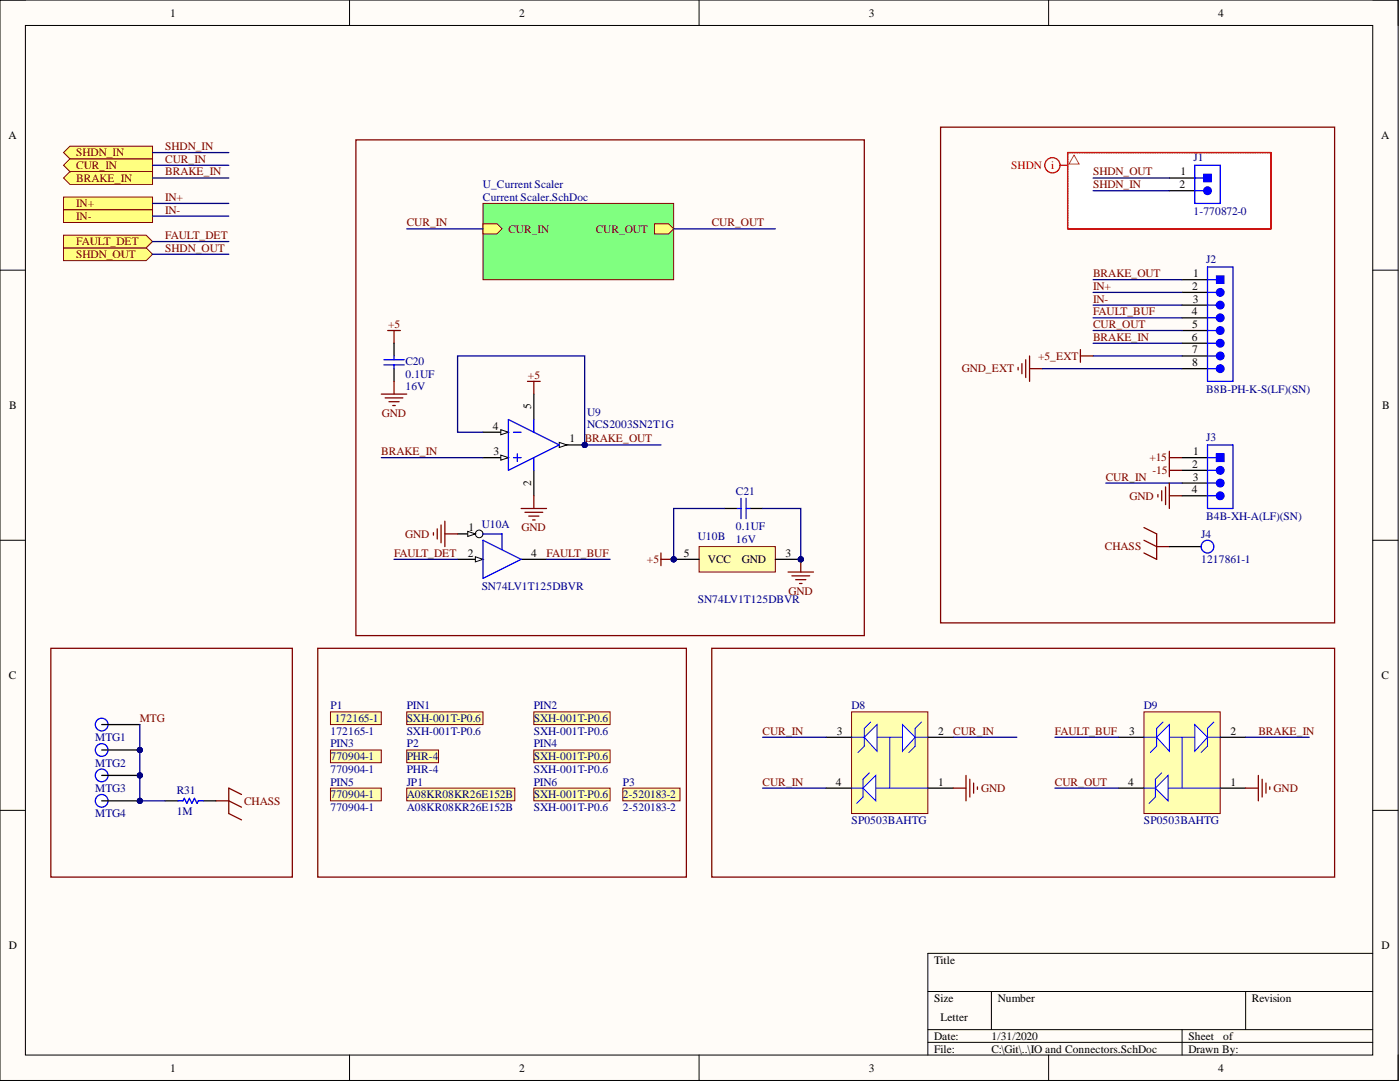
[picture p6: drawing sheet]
<svg xmlns="http://www.w3.org/2000/svg" width="279mm" height="216mm" viewBox="0 0 279 216" stroke-linecap="round" stroke-linejoin="round" font-family="sans-serif">
<path d="M0 0h279v215.6h-279z" fill-rule="evenodd" fill="#fffcf8"/>
<path d="M0 0h279v215.6h-279z" fill="none" stroke="#000" stroke-width=".2"/>
<path d="M5.1 5.1h268.9v205.4h-268.9z" fill-rule="evenodd" fill="#fffcf8"/>
<g fill="none" stroke="#000" stroke-width=".2">
<path d="M0 0h5.1M5.1 5.1h268.9v205.4h-268.9zM69.8 0v5.1M139.5 0v5.1M209.3 0v5.1M274 0h5v5.1M0 53.9h5.1M274 53.9h5M0 107.8h5.1M274 107.8h5M0 161.7h5.1M274 161.7h5"/>
<path d="M185.2 197.8h88.8M197.9 197.8v7.7M248.6 197.8v7.7M274 190.2h-88.8v20.3M69.8 210.5v5.1M139.5 210.5v5.1M185.2 205.5h88.8M185.2 208h88.8M209.3 210.5v5.1M235.9 205.5v5M279 210.5v5.1"/>
</g>
<path d="M213.1 30.4h40.6v15.3h-40.6z" fill-rule="evenodd" fill="#fff"/>
<path d="M215.6 69.8v2.5M215.6 71h2.6M233.4 90v5.1M233.4 91.3h2.5M233.4 93.9h2.5" fill="none" stroke="#800000" stroke-width=".25"/>
<path d="M233.4 38.1h5M233.4 35.5h5" fill="none" stroke="#000" stroke-width=".25"/>
<path d="M238.4 38.1h1.8" fill="none" stroke="#00f" stroke-width=".25"/>
<circle cx="241" cy="38.1" r=".76" fill="#00f"/>
<g fill="none" stroke="#00f" stroke-width=".25">
<path d="M238.4 35.5h1.8"/>
<circle cx="241" cy="38.1" r=".76"/>
</g>
<path d="M240.2 34.8h1.5v1.5h-1.5z" fill-rule="evenodd" fill="#00f"/>
<path d="M240.2 34.8h1.5v1.5h-1.5z" fill="none" stroke="#00f" stroke-width=".2"/>
<g fill="none" stroke="#00f" stroke-width=".25">
<path d="M238.4 33h5.1v7.6h-5.1z"/>
<circle cx="241" cy="109.1" r="1.27"/>
</g>
<path d="M228.3 105.3l2.5 1.2v5.1l-2.5-1.3M228.3 107.8l2.5 1.3h2.6" fill="none" stroke="#800000" stroke-width=".25"/>
<path d="M233.4 109.1h6.3" fill="none" stroke="#000" stroke-width=".25"/>
<g fill="none" stroke="#f00" stroke-width=".25">
<path d="M211.6 33h1.5"/>
<circle cx="210" cy="33" r="1.52"/>
</g>
<path d="M213 45.4l.1 .3zM213 45.1l.1 .2zM213 44.7l.1 .3zM213 44.4l.1 .2zM213 44.1l.1 .2zM213 43.7l.1 .3zM213 43.4l.1 .2zM213 43l.1 .3zM213 42.7l.1 .3zM213 42.4l.1 .2zM213 42l.1 .3zM213 41.7l.1 .2zM213 41.4l.1 .2zM213 41l.1 .3zM213 40.7l.1 .2zM213 40.3l.1 .3zM213 40l.1 .3zM213 39.7l.1 .2zM213 39.3l.1 .3zM213 39l.1 .2zM213 38.6l.1 .3zM213 38.3l.1 .3zM213 38l.1 .2zM213 37.6l.1 .3zM213 37.3l.1 .2zM213 37l.1 .2zM213 36.6l.1 .3zM213 36.3l.1 .2zM213 35.9l.1 .3zM213 35.6l.1 .3zM213 35.3l.1 .2zM213 34.9l.1 .3zM213 34.6l.1 .2zM213 34.3l.1 .2zM213 33.9l.1 .3zM213 33.6l.1 .2zM213 33.2l.1 .3zM213 32.9l.1 .3zM213 32.6l.1 .2zM213 32.2l.1 .3zM213 31.9l.1 .2zM213 31.5l.1 .3zM213 31.2l.1 .3zM213 30.9l.1 .2zM213 30.5l.1 .3zM213.1 30.4l.2 .1zM213.4 30.4l.3 .1zM213.8 30.4l.2 .1zM214.1 30.4l.2 .1zM214.4 30.4l.3 .1zM214.8 30.4l.2 .1zM215.1 30.4l.3 .1zM215.4 30.4l.3 .1zM215.8 30.4l.2 .1zM216.1 30.4l.3 .1zM216.5 30.4l.2 .1zM216.8 30.4l.3 .1zM217.1 30.4l.3 .1zM217.5 30.4l.2 .1zM217.8 30.4l.3 .1zM218.2 30.4l.2 .1zM218.5 30.4l.2 .1zM218.8 30.4l.3 .1zM219.2 30.4l.2 .1zM219.5 30.4l.3 .1zM219.8 30.4l.3 .1zM220.2 30.4l.2 .1zM220.5 30.4l.3 .1zM220.9 30.4l.2 .1zM221.2 30.4l.2 .1zM221.5 30.4l.3 .1zM221.9 30.4l.2 .1zM222.2 30.4l.3 .1zM222.5 30.4l.3 .1zM222.9 30.4l.2 .1zM223.2 30.4l.3 .1zM223.6 30.4l.2 .1zM223.9 30.4l.3 .1zM224.2 30.4l.3 .1zM224.6 30.4l.2 .1zM224.9 30.4l.3 .1zM225.3 30.4l.2 .1zM225.6 30.4l.2 .1zM225.9 30.4l.3 .1zM226.3 30.4l.2 .1zM226.6 30.4l.3 .1zM226.9 30.4l.3 .1zM227.3 30.4l.2 .1zM227.6 30.4l.3 .1zM228 30.4l.2 .1zM228.3 30.4l.3 .1zM228.6 30.4l.3 .1zM229 30.4l.2 .1zM229.3 30.4l.3 .1zM229.7 30.4l.2 .1zM230 30.4l.2 .1zM230.3 30.4l.3 .1zM230.7 30.4l.2 .1zM231 30.4l.3 .1zM231.3 30.4l.3 .1zM231.7 30.4l.2 .1zM232 30.4l.3 .1zM232.4 30.4l.2 .1zM232.7 30.4l.2 .1zM233 30.4l.3 .1zM233.4 30.4l.2 .1zM233.7 30.4l.3 .1zM234 30.4l.3 .1zM234.4 30.4l.2 .1zM234.7 30.4l.3 .1zM235.1 30.4l.2 .1zM235.4 30.4l.3 .1zM235.7 30.4l.3 .1zM236.1 30.4l.2 .1zM236.4 30.4l.3 .1zM236.8 30.4l.2 .1zM237.1 30.4l.2 .1zM237.4 30.4l.3 .1zM237.8 30.4l.2 .1zM238.1 30.4l.3 .1zM238.4 30.4l.3 .1zM238.8 30.4l.2 .1zM239.1 30.4l.3 .1zM239.5 30.4l.2 .1zM239.8 30.4l.3 .1zM240.1 30.4l.3 .1zM240.5 30.4l.2 .1zM240.8 30.4l.3 .1zM241.2 30.4l.2 .1zM241.5 30.4l.2 .1zM241.8 30.4l.3 .1zM242.2 30.4l.2 .1zM242.5 30.4l.3 .1zM242.8 30.4l.3 .1zM243.2 30.4l.2 .1zM243.5 30.4l.3 .1zM243.9 30.4l.2 .1zM244.2 30.4l.2 .1zM244.5 30.4l.3 .1zM244.9 30.4l.2 .1zM245.2 30.4l.3 .1zM245.5 30.4l.3 .1zM245.9 30.4l.2 .1zM246.2 30.4l.3 .1zM246.6 30.4l.2 .1zM246.9 30.4l.3 .1zM247.2 30.4l.3 .1zM247.6 30.4l.2 .1zM247.9 30.4l.3 .1zM248.3 30.4l.2 .1zM248.6 30.4l.2 .1zM248.9 30.4l.3 .1zM249.3 30.4l.2 .1zM249.6 30.4l.3 .1zM249.9 30.4l.3 .1zM250.3 30.4l.2 .1zM250.6 30.4l.3 .1zM251 30.4l.2 .1zM251.3 30.4l.3 .1zM251.6 30.4l.3 .1zM252 30.4l.2 .1zM252.3 30.4l.3 .1zM252.7 30.4l.2 .1zM253 30.4l.2 .1zM253.3 30.4l.3 .1zM253.6 30.4l.1 .3zM253.6 30.8l.1 .2zM253.6 31.1l.1 .3zM253.6 31.5l.1 .2zM253.6 31.8l.1 .3zM253.6 32.1l.1 .3zM253.6 32.5l.1 .2zM253.6 32.8l.1 .3zM253.6 33.2l.1 .2zM253.6 33.5l.1 .2zM253.6 33.8l.1 .3zM253.6 34.2l.1 .2zM253.6 34.5l.1 .3zM253.6 34.8l.1 .3zM253.6 35.2l.1 .2zM253.6 35.5l.1 .3zM253.6 35.9l.1 .2zM253.6 36.2l.1 .2zM253.6 36.5l.1 .3zM253.6 36.9l.1 .2zM253.6 37.2l.1 .3zM253.6 37.5l.1 .3zM253.6 37.9l.1 .2zM253.6 38.2l.1 .3zM253.6 38.6l.1 .2zM253.6 38.9l.1 .3zM253.6 39.2l.1 .3zM253.6 39.6l.1 .2zM253.6 39.9l.1 .3zM253.6 40.3l.1 .2zM253.6 40.6l.1 .2zM253.6 40.9l.1 .3zM253.6 41.3l.1 .2zM253.6 41.6l.1 .3zM253.6 41.9l.1 .3zM253.6 42.3l.1 .2zM253.6 42.6l.1 .3zM253.6 43l.1 .2zM253.6 43.3l.1 .3zM253.6 43.6l.1 .3zM253.6 44l.1 .2zM253.6 44.3l.1 .3zM253.6 44.6l.1 .3zM253.6 45l.1 .2zM253.6 45.3l.1 .3zM253.4 45.6l.3 .1zM253.1 45.6l.2 .1zM252.7 45.6l.3 .1zM252.4 45.6l.3 .1zM252.1 45.6l.2 .1zM251.7 45.6l.3 .1zM251.4 45.6l.2 .1zM251 45.6l.3 .1zM250.7 45.6l.3 .1zM250.4 45.6l.2 .1zM250 45.6l.3 .1zM249.7 45.6l.2 .1zM249.4 45.6l.2 .1zM249 45.6l.3 .1zM248.7 45.6l.2 .1zM248.3 45.6l.3 .1zM248 45.6l.3 .1zM247.7 45.6l.2 .1zM247.3 45.6l.3 .1zM247 45.6l.2 .1zM246.6 45.6l.3 .1zM246.3 45.6l.3 .1zM246 45.6l.2 .1zM245.6 45.6l.3 .1zM245.3 45.6l.2 .1zM245 45.6l.2 .1zM244.6 45.6l.3 .1zM244.3 45.6l.2 .1zM243.9 45.6l.3 .1zM243.6 45.6l.3 .1zM243.3 45.6l.2 .1zM242.9 45.6l.3 .1zM242.6 45.6l.2 .1zM242.3 45.6l.2 .1zM241.9 45.6l.3 .1zM241.6 45.6l.2 .1zM241.2 45.6l.3 .1zM240.9 45.6l.3 .1zM240.6 45.6l.2 .1zM240.2 45.6l.3 .1zM239.9 45.6l.2 .1zM239.5 45.6l.3 .1zM239.2 45.6l.3 .1zM238.9 45.6l.2 .1zM238.5 45.6l.3 .1zM238.2 45.6l.2 .1zM237.9 45.6l.2 .1zM237.5 45.6l.3 .1zM237.2 45.6l.2 .1zM236.8 45.6l.3 .1zM236.5 45.6l.3 .1zM236.2 45.6l.2 .1zM235.8 45.6l.3 .1zM235.5 45.6l.2 .1zM235.1 45.6l.3 .1zM234.8 45.6l.3 .1zM234.5 45.6l.2 .1zM234.1 45.6l.3 .1zM233.8 45.6l.2 .1zM233.5 45.6l.2 .1zM233.1 45.6l.3 .1zM232.8 45.6l.2 .1zM232.4 45.6l.3 .1zM232.1 45.6l.3 .1zM231.8 45.6l.2 .1zM231.4 45.6l.3 .1zM231.1 45.6l.2 .1zM230.8 45.6l.2 .1zM230.4 45.6l.3 .1zM230.1 45.6l.2 .1zM229.7 45.6l.3 .1zM229.4 45.6l.3 .1zM229.1 45.6l.2 .1zM228.7 45.6l.3 .1zM228.4 45.6l.2 .1zM228 45.6l.3 .1zM227.7 45.6l.3 .1zM227.4 45.6l.2 .1zM227 45.6l.3 .1zM226.7 45.6l.2 .1zM226.4 45.6l.2 .1zM226 45.6l.3 .1zM225.7 45.6l.2 .1zM225.3 45.6l.3 .1zM225 45.6l.3 .1zM224.7 45.6l.2 .1zM224.3 45.6l.3 .1zM224 45.6l.2 .1zM223.6 45.6l.3 .1zM223.3 45.6l.3 .1zM223 45.6l.2 .1zM222.6 45.6l.3 .1zM222.3 45.6l.2 .1zM222 45.6l.2 .1zM221.6 45.6l.3 .1zM221.3 45.6l.2 .1zM220.9 45.6l.3 .1zM220.6 45.6l.3 .1zM220.3 45.6l.2 .1zM219.9 45.6l.3 .1zM219.6 45.6l.2 .1zM219.3 45.6l.2 .1zM218.9 45.6l.3 .1zM218.6 45.6l.2 .1zM218.2 45.6l.3 .1zM217.9 45.6l.3 .1zM217.6 45.6l.2 .1zM217.2 45.6l.3 .1zM216.9 45.6l.2 .1zM216.5 45.6l.3 .1zM216.2 45.6l.3 .1zM215.9 45.6l.2 .1zM215.5 45.6l.3 .1zM215.2 45.6l.2 .1zM214.9 45.6l.2 .1zM214.5 45.6l.3 .1zM214.2 45.6l.2 .1zM213.8 45.6l.3 .1zM213.5 45.6l.3 .1zM213.2 45.6l.2 .1z" fill="#f00" stroke="#f00" stroke-width=".2"/>
<path d="M214.3 31l1.1 1.7h-2.1z" fill="none" stroke="#f33" stroke-width=".2"/>
<path d="M228.3 142h15.2v20.3h-15.2z" fill-rule="evenodd" fill="#ffffb0"/>
<path d="M228.3 142h15.2v20.3h-15.2z" fill="none" stroke="#800000" stroke-width=".2"/>
<path d="M223.2 157.3h5.1M223.2 147.1h5.1M243.5 157.3h5.1M243.5 147.1h5.1" fill="none" stroke="#000" stroke-width=".25"/>
<path d="M233.1 157.3h10.4M233.4 147.1h5M241 147.1h2.5" fill="none" stroke="#00f" stroke-width=".2"/>
<path d="M238.4 144.6l2.6 2.5-2.6 2.8z" fill="#fff"/>
<path d="M228.3 147.1h2.5M238.4 144.6l2.6 2.5-2.6 2.8zM242.3 144.1l-1.3 1.2v3.6l-1.3 1.3" fill="none" stroke="#00f" stroke-width=".2"/>
<path d="M230.8 147.1l2.6-2.5v5.3z" fill="#fff"/>
<path d="M228.3 157.3h2.3M230.8 147.1l2.6-2.5v5.3zM231.8 154.2l-1.2 1.3M232.1 144.1l-1.3 1.2v3.6l-1.2 1.3" fill="none" stroke="#00f" stroke-width=".2"/>
<path d="M230.6 157.3l2.5-2.6v5.1z" fill="#fff"/>
<path d="M230.6 157.3l2.5-2.6v5.1zM230.6 155.5v3.5l-1.3 1.3M235.9 147.1v10.2" fill="none" stroke="#00f" stroke-width=".2"/>
<path d="M248.6 157.3h2.5M251.1 154.7v5.1M251.9 155.5v3.5M252.7 156.2v2.1M253.4 157v.5" fill="none" stroke="#800000" stroke-width=".25"/>
<path d="M170 142h15.2v20.3h-15.2z" fill-rule="evenodd" fill="#ffffb0"/>
<path d="M170 142h15.2v20.3h-15.2z" fill="none" stroke="#800000" stroke-width=".2"/>
<path d="M164.9 157.3h5.1M164.9 147.1h5.1M185.2 157.3h5M185.2 147.1h5" fill="none" stroke="#000" stroke-width=".25"/>
<path d="M174.8 157.3h10.4M175 147.1h5.1M182.6 147.1h2.6" fill="none" stroke="#00f" stroke-width=".2"/>
<path d="M180.1 144.6l2.5 2.5-2.5 2.8z" fill="#fff"/>
<path d="M170 147.1h2.5M180.1 144.6l2.5 2.5-2.5 2.8zM183.9 144.1l-1.3 1.2v3.6l-1.2 1.3" fill="none" stroke="#00f" stroke-width=".2"/>
<path d="M172.5 147.1l2.5-2.5v5.3z" fill="#fff"/>
<path d="M170 157.3h2.2M172.5 147.1l2.5-2.5v5.3zM173.5 154.2l-1.3 1.3M173.8 144.1l-1.3 1.2v3.6l-1.3 1.3" fill="none" stroke="#00f" stroke-width=".2"/>
<path d="M172.2 157.3l2.6-2.6v5.1z" fill="#fff"/>
<path d="M172.2 157.3l2.6-2.6v5.1zM172.2 155.5v3.5l-1.2 1.3M177.6 147.1v10.2" fill="none" stroke="#00f" stroke-width=".2"/>
<circle cx="27.9" cy="154.7" r=".51" fill="#000080"/>
<circle cx="27.9" cy="154.7" r=".51" fill="none" stroke="#000080" stroke-width=".2"/>
<circle cx="20.3" cy="154.7" r="1.27" fill="#fff"/>
<circle cx="20.3" cy="154.7" r="1.27" fill="none" stroke="#00f" stroke-width=".25"/>
<path d="M20.3 154.7h7.6" fill="none" stroke="#000" stroke-width=".25"/>
<circle cx="27.9" cy="154.7" r=".51" fill="#000080"/>
<circle cx="27.9" cy="154.7" r=".51" fill="none" stroke="#000080" stroke-width=".2"/>
<circle cx="27.9" cy="159.8" r=".51" fill="#000080"/>
<circle cx="27.9" cy="159.8" r=".51" fill="none" stroke="#000080" stroke-width=".2"/>
<circle cx="20.3" cy="159.8" r="1.27" fill="#fff"/>
<circle cx="20.3" cy="159.8" r="1.27" fill="none" stroke="#00f" stroke-width=".25"/>
<path d="M20.3 159.8h7.6" fill="none" stroke="#000" stroke-width=".25"/>
<circle cx="27.9" cy="159.8" r=".51" fill="#000080"/>
<circle cx="27.9" cy="159.8" r=".51" fill="none" stroke="#000080" stroke-width=".2"/>
<circle cx="20.3" cy="144.6" r="1.27" fill="#fff"/>
<circle cx="20.3" cy="144.6" r="1.27" fill="none" stroke="#00f" stroke-width=".25"/>
<path d="M20.3 144.6h7.6" fill="none" stroke="#000" stroke-width=".25"/>
<circle cx="27.9" cy="149.7" r=".51" fill="#000080"/>
<circle cx="27.9" cy="149.7" r=".51" fill="none" stroke="#000080" stroke-width=".2"/>
<circle cx="20.3" cy="149.7" r="1.27" fill="#fff"/>
<circle cx="20.3" cy="149.7" r="1.27" fill="none" stroke="#00f" stroke-width=".25"/>
<path d="M20.3 149.7h7.6" fill="none" stroke="#000" stroke-width=".25"/>
<circle cx="27.9" cy="149.7" r=".51" fill="#000080"/>
<circle cx="27.9" cy="149.7" r=".51" fill="none" stroke="#000080" stroke-width=".2"/>
<path d="M203.2 73.3v.5M203.9 72.5v2.1M204.7 71.8v3.5M205.5 71v5.1M205.5 73.6h2.5M43.1 159.8h2.6l2.5 1.3M48.2 158.5l-2.5-1.2v5l2.5 1.3" fill="none" stroke="#800000" stroke-width=".25"/>
<path d="M235.9 58.3h5.1M235.9 55.8h5.1M33 159.8h2.5M40.6 159.8h2.5" fill="none" stroke="#000" stroke-width=".25"/>
<path d="M241 58.3h1.8M35.5 159.8h1l.3-.5 .5 1 .5-1 .5 1 .5-1 .5 1 .3-.5h1" fill="none" stroke="#00f" stroke-width=".25"/>
<circle cx="243.5" cy="58.3" r=".76" fill="#00f"/>
<g fill="none" stroke="#00f" stroke-width=".25">
<path d="M241 55.8h1.8"/>
<circle cx="243.5" cy="58.3" r=".76"/>
</g>
<path d="M242.8 55h1.5v1.6h-1.5z" fill-rule="evenodd" fill="#00f"/>
<path d="M242.8 55h1.5v1.6h-1.5z" fill="none" stroke="#00f" stroke-width=".2"/>
<path d="M235.9 60.9h5.1" fill="none" stroke="#000" stroke-width=".25"/>
<path d="M241 60.9h1.8" fill="none" stroke="#00f" stroke-width=".25"/>
<circle cx="243.5" cy="60.9" r=".76" fill="#00f"/>
<g fill="none" stroke="#00f" stroke-width=".25">
<path d="M241 63.4h1.8"/>
<circle cx="243.5" cy="60.9" r=".76"/>
</g>
<path d="M235.9 63.4h5.1" fill="none" stroke="#000" stroke-width=".25"/>
<circle cx="243.5" cy="63.4" r=".76" fill="#00f"/>
<g fill="none" stroke="#00f" stroke-width=".25">
<path d="M241 66h1.8"/>
<circle cx="243.5" cy="63.4" r=".76"/>
</g>
<path d="M235.9 66h5.1" fill="none" stroke="#000" stroke-width=".25"/>
<circle cx="243.5" cy="66" r=".76" fill="#00f"/>
<g fill="none" stroke="#00f" stroke-width=".25">
<path d="M241 68.5h1.8"/>
<circle cx="243.5" cy="66" r=".76"/>
</g>
<path d="M235.9 68.5h5.1" fill="none" stroke="#000" stroke-width=".25"/>
<circle cx="243.5" cy="68.5" r=".76" fill="#00f"/>
<g fill="none" stroke="#00f" stroke-width=".25">
<path d="M241 53.3h5.1v22.8h-5.1zM241 71h1.8"/>
<circle cx="243.5" cy="68.5" r=".76"/>
</g>
<path d="M235.9 71h5.1" fill="none" stroke="#000" stroke-width=".25"/>
<circle cx="243.5" cy="71" r=".76" fill="#00f"/>
<g fill="none" stroke="#00f" stroke-width=".25">
<path d="M241 73.6h1.8"/>
<circle cx="243.5" cy="71" r=".76"/>
</g>
<path d="M235.9 73.6h5.1" fill="none" stroke="#000" stroke-width=".25"/>
<circle cx="243.5" cy="73.6" r=".76" fill="#00f"/>
<circle cx="243.5" cy="73.6" r=".76" fill="none" stroke="#00f" stroke-width=".25"/>
<path d="M71 27.9h101.5v98.9h-101.5zM187.7 25.4h78.6v98.9h-78.6zM10.1 129.4h48.2v45.6h-48.2zM142.1 129.4h124.2v45.6h-124.2z" fill="none" stroke="#800000" stroke-width=".25"/>
<path d="M12.7 49.5h16.5l1.2 1.2-1.2 1.3h-16.5z" fill-rule="evenodd" fill="#ffff80"/>
<path d="M12.7 49.5h16.5l1.2 1.2-1.2 1.3h-16.5z" fill="none" stroke="#800000" stroke-width=".2"/>
<path d="M12.7 30.4l1.3-1.2h16.4v2.5h-16.4z" fill-rule="evenodd" fill="#ffff80"/>
<path d="M12.7 30.4l1.3-1.2h16.4v2.5h-16.4z" fill="none" stroke="#800000" stroke-width=".2"/>
<path d="M12.7 39.3h17.7v2.6h-17.7z" fill-rule="evenodd" fill="#ffff80"/>
<path d="M12.7 39.3h17.7v2.6h-17.7z" fill="none" stroke="#800000" stroke-width=".2"/>
<path d="M12.7 41.9h17.7v2.5h-17.7z" fill-rule="evenodd" fill="#ffff80"/>
<path d="M12.7 41.9h17.7v2.5h-17.7z" fill="none" stroke="#800000" stroke-width=".2"/>
<path d="M12.7 46.9h16.5l1.2 1.3-1.2 1.3h-16.5z" fill-rule="evenodd" fill="#ffff80"/>
<path d="M12.7 46.9h16.5l1.2 1.3-1.2 1.3h-16.5z" fill="none" stroke="#800000" stroke-width=".2"/>
<path d="M12.7 33l1.3-1.3h16.4v2.6h-16.4z" fill-rule="evenodd" fill="#ffff80"/>
<path d="M12.7 33l1.3-1.3h16.4v2.6h-16.4z" fill="none" stroke="#800000" stroke-width=".2"/>
<path d="M12.7 35.5l1.3-1.2h16.4v2.5h-16.4z" fill-rule="evenodd" fill="#ffff80"/>
<path d="M12.7 35.5l1.3-1.2h16.4v2.5h-16.4z" fill="none" stroke="#800000" stroke-width=".2"/>
<path d="M66 142h10.1v2.6h-10.1z" fill-rule="evenodd" fill="#ffffb0"/>
<path d="M66 142h10.1v2.6h-10.1z" fill="none" stroke="#800000" stroke-width=".2"/>
<path d="M66 149.7h10.1v2.5h-10.1z" fill-rule="evenodd" fill="#ffffb0"/>
<path d="M66 149.7h10.1v2.5h-10.1z" fill="none" stroke="#800000" stroke-width=".2"/>
<path d="M66 157.3h10.1v2.5h-10.1z" fill-rule="evenodd" fill="#ffffb0"/>
<path d="M66 157.3h10.1v2.5h-10.1z" fill="none" stroke="#800000" stroke-width=".2"/>
<path d="M81.2 157.3h21.5v2.5h-21.5z" fill-rule="evenodd" fill="#ffffb0"/>
<path d="M81.2 157.3h21.5v2.5h-21.5z" fill="none" stroke="#800000" stroke-width=".2"/>
<path d="M81.2 149.7h6.3v2.5h-6.3z" fill-rule="evenodd" fill="#ffffb0"/>
<path d="M81.2 149.7h6.3v2.5h-6.3z" fill="none" stroke="#800000" stroke-width=".2"/>
<path d="M81.2 142h15.2v2.6h-15.2z" fill-rule="evenodd" fill="#ffffb0"/>
<path d="M81.2 142h15.2v2.6h-15.2z" fill="none" stroke="#800000" stroke-width=".2"/>
<path d="M106.5 149.7h15.3v2.5h-15.3z" fill-rule="evenodd" fill="#ffffb0"/>
<path d="M106.5 149.7h15.3v2.5h-15.3z" fill="none" stroke="#800000" stroke-width=".2"/>
<path d="M106.5 157.3h15.3v2.5h-15.3z" fill-rule="evenodd" fill="#ffffb0"/>
<path d="M106.5 157.3h15.3v2.5h-15.3z" fill="none" stroke="#800000" stroke-width=".2"/>
<path d="M106.5 142h15.3v2.6h-15.3z" fill-rule="evenodd" fill="#ffffb0"/>
<path d="M106.5 142h15.3v2.6h-15.3z" fill="none" stroke="#800000" stroke-width=".2"/>
<path d="M124.3 157.3h11.4v2.5h-11.4z" fill-rule="evenodd" fill="#ffffb0"/>
<path d="M124.3 157.3h11.4v2.5h-11.4z" fill="none" stroke="#800000" stroke-width=".2"/>
<path d="M63.4 129.4h73.6v45.6h-73.6z" fill="none" stroke="#800000" stroke-width=".25"/>
<path d="M235.9 91.3h5.1M235.9 93.9h5.1M235.9 96.4h5.1" fill="none" stroke="#000" stroke-width=".25"/>
<path d="M241 96.4h1.8" fill="none" stroke="#00f" stroke-width=".25"/>
<circle cx="243.5" cy="96.4" r=".76" fill="#00f"/>
<g fill="none" stroke="#00f" stroke-width=".25">
<path d="M241 93.9h1.8"/>
<circle cx="243.5" cy="96.4" r=".76"/>
</g>
<circle cx="243.5" cy="93.9" r=".76" fill="#00f"/>
<g fill="none" stroke="#00f" stroke-width=".25">
<path d="M241 91.3h1.8M241 98.9h1.8"/>
<circle cx="243.5" cy="93.9" r=".76"/>
</g>
<path d="M235.9 98.9h5.1" fill="none" stroke="#000" stroke-width=".25"/>
<circle cx="243.5" cy="98.9" r=".76" fill="#00f"/>
<circle cx="243.5" cy="98.9" r=".76" fill="none" stroke="#00f" stroke-width=".25"/>
<path d="M242.8 90.6h1.5v1.5h-1.5z" fill-rule="evenodd" fill="#00f"/>
<path d="M241 88.8h5.1v12.7h-5.1zM242.8 90.6h1.5v1.5h-1.5z" fill="none" stroke="#00f" stroke-width=".25"/>
<circle cx="116.7" cy="88.8" r=".51" fill="#000080"/>
<circle cx="116.7" cy="88.8" r=".51" fill="none" stroke="#000080" stroke-width=".2"/>
<path d="M111.6 88.8h5.1" fill="none" stroke="#000" stroke-width=".25"/>
<path d="M111.6 88.3l1.5 .5-1.5 .5z" fill="#f8fcff"/>
<path d="M111.6 88.3l1.5 .5-1.5 .5z" fill="none" stroke="#000" stroke-width=".2"/>
<circle cx="116.7" cy="88.8" r=".51" fill="#000080"/>
<circle cx="116.7" cy="88.8" r=".51" fill="none" stroke="#000080" stroke-width=".2"/>
<path d="M96.4 91.3h5.1M106.5 93.9v5" fill="none" stroke="#000" stroke-width=".25"/>
<path d="M99.9 90.8l1.6 .5-1.6 .5z" fill="#f8fcff"/>
<path d="M99.9 90.8l1.6 .5-1.6 .5z" fill="none" stroke="#000" stroke-width=".2"/>
<path d="M96.4 86.2h5.1" fill="none" stroke="#000" stroke-width=".25"/>
<path d="M99.9 85.7l1.6 .5-1.6 .6z" fill="#f8fcff"/>
<path d="M99.9 85.7l1.6 .5-1.6 .6z" fill="none" stroke="#000" stroke-width=".2"/>
<path d="M106.5 78.6v5.1" fill="none" stroke="#000" stroke-width=".25"/>
<path d="M101.5 83.7l10.1 5.1-10.1 5.1zM102.5 86.2h1.5M102.5 91.3h1.5M103.2 90.6v1.5M106.5 83.7v2.5M106.5 91.3v2.6" fill="none" stroke="#00f" stroke-width=".25"/>
<path d="M105.3 76.1h2.5M106.5 76.1v2.5" fill="none" stroke="#800000" stroke-width=".25"/>
<circle cx="116.7" cy="88.8" r=".51" fill="#000080"/>
<circle cx="116.7" cy="88.8" r=".51" fill="none" stroke="#000080" stroke-width=".2"/>
<path d="M77.4 66h2.5M78.6 66v2.5" fill="none" stroke="#800000" stroke-width=".25"/>
<path d="M78.6 68.5v2.5M78.6 73.6v2.5M91.3 106.5h5.1M104 111.6h5.1" fill="none" stroke="#000" stroke-width=".25"/>
<path d="M76.6 71.8h4.1M76.6 72.8h4.1M78.6 71v.8M78.6 72.8v.8" fill="none" stroke="#00f" stroke-width=".25"/>
<circle cx="95.6" cy="106.5" r=".76" fill="#f8fcff"/>
<circle cx="95.6" cy="106.5" r=".76" fill="none" stroke="#000" stroke-width=".2"/>
<path d="M93.3 106l1.6 .5-1.6 .5z" fill="#f8fcff"/>
<path d="M93.3 106l1.6 .5-1.6 .5z" fill="none" stroke="#000" stroke-width=".2"/>
<path d="M91.3 111.6h5.1" fill="none" stroke="#000" stroke-width=".25"/>
<path d="M94.9 111.1l1.5 .5-1.5 .5z" fill="#f8fcff"/>
<path d="M94.9 111.1l1.5 .5-1.5 .5z" fill="none" stroke="#000" stroke-width=".2"/>
<path d="M96.4 107.8l7.6 3.8-7.6 3.8zM96.4 106.5h3.8v3.1" fill="none" stroke="#00f" stroke-width=".25"/>
<circle cx="159.8" cy="111.6" r=".51" fill="#000080"/>
<circle cx="159.8" cy="111.6" r=".51" fill="none" stroke="#000080" stroke-width=".2"/>
<circle cx="134.4" cy="111.6" r=".51" fill="#000080"/>
<circle cx="134.4" cy="111.6" r=".51" fill="none" stroke="#000080" stroke-width=".2"/>
<path d="M139.5 109.1h15.2v5h-15.2z" fill-rule="evenodd" fill="#ffffb0"/>
<path d="M139.5 109.1h15.2v5h-15.2z" fill="none" stroke="#800000" stroke-width=".2"/>
<path d="M154.7 111.6h5.1" fill="none" stroke="#000" stroke-width=".25"/>
<circle cx="159.8" cy="111.6" r=".51" fill="#000080"/>
<circle cx="159.8" cy="111.6" r=".51" fill="none" stroke="#000080" stroke-width=".2"/>
<path d="M134.4 111.6h5.1" fill="none" stroke="#000" stroke-width=".25"/>
<circle cx="134.4" cy="111.6" r=".51" fill="#000080"/>
<circle cx="134.4" cy="111.6" r=".51" fill="none" stroke="#000080" stroke-width=".2"/>
<path d="M86.5 106.3v.5M87.3 105.5v2M88 104.8v3.5M88.8 104v5.1M88.8 106.5h2.5M157.3 114.1h5M158 114.9h3.6M158.8 115.7h2M159.6 116.4h.5M159.8 111.6v2.5" fill="none" stroke="#800000" stroke-width=".25"/>
<circle cx="159.8" cy="111.6" r=".51" fill="#000080"/>
<circle cx="159.8" cy="111.6" r=".51" fill="none" stroke="#000080" stroke-width=".2"/>
<path d="M144.6 101.5h2.5M149.7 101.5h2.5" fill="none" stroke="#000" stroke-width=".25"/>
<path d="M147.9 99.4v4.1M148.9 99.4v4.1M147.1 101.5h.8M148.9 101.5h.8" fill="none" stroke="#00f" stroke-width=".25"/>
<path d="M131.9 110.3v2.6M131.9 111.6h2.5" fill="none" stroke="#800000" stroke-width=".25"/>
<circle cx="134.4" cy="111.6" r=".51" fill="#000080"/>
<circle cx="134.4" cy="111.6" r=".51" fill="none" stroke="#000080" stroke-width=".2"/>
<path d="M76.1 78.6h5.1M76.9 79.4h3.5M78.6 76.1v2.5M77.6 80.2h2.1M78.4 80.9h.5M106.5 98.9v2.6M104 101.5h5.1M104.8 102.2h3.5M105.5 103h2.1M106.3 103.7h.5" fill="none" stroke="#800000" stroke-width=".25"/>
<path d="M96.4 40.6h38v15.2h-38z" fill-rule="evenodd" fill="#80ff80"/>
<path d="M96.4 40.6h38v15.2h-38z" fill="none" stroke="#800000" stroke-width=".2"/>
<path d="M96.4 44.6h2.8l1 1.1-1 1h-2.8z" fill-rule="evenodd" fill="#ffff80"/>
<path d="M96.4 44.6h2.8l1 1.1-1 1h-2.8z" fill="none" stroke="#800000" stroke-width=".2"/>
<path d="M130.6 44.6h2.8l1 1.1-1 1h-2.8z" fill-rule="evenodd" fill="#ffff80"/>
<path d="M130.6 44.6h2.8l1 1.1-1 1h-2.8z" fill="none" stroke="#800000" stroke-width=".2"/>
<path d="M81.2 45.7h15.2M27.9 144.6v15.2h5.1" fill="none" stroke="#000080" stroke-width=".25"/>
<path d="M190.2 157.3h2.6M192.8 154.7v5.1M193.5 155.5v3.5M194.3 156.2v2.1M195.1 157v.5" fill="none" stroke="#800000" stroke-width=".25"/>
<circle cx="27.9" cy="149.7" r=".51" fill="#000080"/>
<circle cx="27.9" cy="149.7" r=".51" fill="none" stroke="#000080" stroke-width=".2"/>
<circle cx="27.9" cy="154.7" r=".51" fill="#000080"/>
<circle cx="27.9" cy="154.7" r=".51" fill="none" stroke="#000080" stroke-width=".2"/>
<circle cx="27.9" cy="159.8" r=".51" fill="#000080"/>
<circle cx="27.9" cy="159.8" r=".51" fill="none" stroke="#000080" stroke-width=".2"/>
<path d="M30.4 35.5h15.3M30.4 33h15.3M30.4 30.4h15.3M30.4 50.7h15.3M30.4 48.2h15.3M30.4 43.1h15.3M30.4 40.6h15.3M76.1 91.3h20.3M96.4 86.2h-5.1v-15.2h25.4v17.8h15.2M78.6 111.6h12.7" fill="none" stroke="#000080" stroke-width=".25"/>
<circle cx="116.7" cy="88.8" r=".51" fill="#000080"/>
<circle cx="116.7" cy="88.8" r=".51" fill="none" stroke="#000080" stroke-width=".2"/>
<path d="M109.1 111.6h12.7M144.6 101.5h-10.2v10.1" fill="none" stroke="#000080" stroke-width=".25"/>
<circle cx="134.4" cy="111.6" r=".51" fill="#000080"/>
<circle cx="134.4" cy="111.6" r=".51" fill="none" stroke="#000080" stroke-width=".2"/>
<path d="M134.4 45.7h20.3M152.2 101.5h7.6v10.1M152.2 157.3h12.7M152.2 147.1h12.7" fill="none" stroke="#000080" stroke-width=".25"/>
<circle cx="159.8" cy="111.6" r=".51" fill="#000080"/>
<circle cx="159.8" cy="111.6" r=".51" fill="none" stroke="#000080" stroke-width=".2"/>
<g fill="none" stroke="#000080" stroke-width=".25">
<path d="M218.2 38.1h15.2M218.2 35.5h15.2M218.2 58.3h17.7M218.2 55.8h17.7M208 73.6h27.9M218.2 71h17.7M218.2 68.5h17.7M218.2 66h17.7M218.2 63.4h17.7M218.2 60.9h17.7M220.7 96.4h15.2M190.2 147.1h12.7"/>
<path d="M210.5 147.1h12.7M210.5 157.3h12.7M248.6 147.1h12.7"/>
</g>
<path d="M231.1 98.7v.5M231.8 97.9v2M232.6 97.2v3.5M233.4 96.4v5.1M233.4 98.9h2.5" fill="none" stroke="#800000" stroke-width=".25"/>
<g font-size="2.3">
<text x="34" y="3.3">1</text>
<text x="103.6" y="3.3">2</text>
<text x="173.4" y="3.3">3</text>
<text x="243.1" y="3.3">4</text>
<text x="1.7" y="27.7">A</text>
<text x="275.6" y="27.7">A</text>
<text x="235.6" y="35">1</text>
<text x="235.4" y="37.5">2</text>
<text x="237.9" y="57.8">2</text>
<text x="238.1" y="55.3">1</text>
<text x="237.9" y="62.9">4</text>
<text x="237.9" y="65.4">5</text>
<text x="238" y="60.4">3</text>
<text x="237.9" y="68">6</text>
<text x="237.9" y="70.5">7</text>
<text x="237.9" y="73.1">8</text>
<text x="1.9" y="81.6">B</text>
<text x="106" y="81.7" transform="rotate(-90 106 81.7)">5</text>
<text x="275.8" y="81.6">B</text>
<text x="98.3" y="85.7">4</text>
<text x="113.6" y="88.3">1</text>
<text x="98.5" y="90.8">3</text>
<text x="237.9" y="93.3">2</text>
<text x="238" y="95.9">3</text>
<text x="238.1" y="90.8">1</text>
<text x="106" y="96.9" transform="rotate(-90 106 96.9)">2</text>
<text x="237.9" y="98.4">4</text>
<text x="93.5" y="106">1</text>
<text x="93.3" y="111.1">2</text>
<text x="106" y="111.1">4</text>
<text x="136.5" y="111.1">5</text>
<text x="141.3" y="112.4">VCC</text>
<text x="148.1" y="112.4">GND</text>
<text x="156.8" y="111.1">3</text>
<text x="1.8" y="135.5">C</text>
<text x="275.7" y="135.5">C</text>
<text x="167" y="146.6">3</text>
<text x="187.2" y="146.6">2</text>
<text x="225.3" y="146.6">3</text>
<text x="245.5" y="146.6">2</text>
<text x="166.8" y="156.8">4</text>
<text x="187.2" y="156.8">1</text>
<text x="225.2" y="156.8">4</text>
<text x="245.5" y="156.8">1</text>
<text x="1.8" y="189.4">D</text>
<text x="275.7" y="189.4">D</text>
<text x="186.4" y="192.3">Title</text>
<text x="186.4" y="199.9">Size</text>
<text x="187.7" y="203.7">Letter</text>
<text x="199.1" y="199.9">Number</text>
<text x="249.9" y="199.9">Revision</text>
<text x="186.4" y="207.5">Date:</text>
<text x="197.9" y="207.5">1/31/2020</text>
<text x="237.2" y="207.5">Sheet</text>
<text x="244.1" y="207.5">of</text>
<text x="34" y="213.8">1</text>
<text x="103.6" y="213.8">2</text>
<text x="173.4" y="213.8">3</text>
<text x="186.4" y="210">File:</text>
<text x="197.9" y="210">C:\Git\..\IO and Connectors.SchDoc</text>
<text x="237.2" y="210">Drawn By:</text>
<text x="243.1" y="213.8">4</text>
</g>
<g font-size="2.3" fill="#800000">
<text x="33" y="29.9">SHDN_IN</text>
<text x="15.2" y="31.2">SHDN_IN</text>
<text x="15.2" y="33.7">CUR_IN</text>
<text x="33" y="32.5">CUR_IN</text>
<text x="33" y="35">BRAKE_IN</text>
<text x="218.2" y="35">SHDN_OUT</text>
<text x="15.2" y="41.4">IN+</text>
<text x="15.2" y="36.3">BRAKE_IN</text>
<text x="33" y="40.1">IN+</text>
<text x="218.2" y="37.5">SHDN_IN</text>
<text x="15.2" y="43.9">IN-</text>
<text x="33" y="42.6">IN-</text>
<text x="33" y="47.7">FAULT_DET</text>
<text x="81.2" y="45.2">CUR_IN</text>
<text x="101.5" y="46.4">CUR_IN</text>
<text x="118.9" y="46.4">CUR_OUT</text>
<text x="142.1" y="45.2">CUR_OUT</text>
<text x="15.2" y="51.5">SHDN_OUT</text>
<text x="15.2" y="49">FAULT_DET</text>
<text x="33" y="50.2">SHDN_OUT</text>
<text x="218.2" y="57.8">IN+</text>
<text x="218.2" y="55.3">BRAKE_OUT</text>
<text x="77.5" y="65.4">+5</text>
<text x="218.2" y="62.9">FAULT_BUF</text>
<text x="218.2" y="65.4">CUR_OUT</text>
<text x="218.2" y="60.4">IN-</text>
<text x="207.2" y="71.8">+5_EXT</text>
<text x="218.2" y="68">BRAKE_IN</text>
<text x="105.4" y="75.6">+5</text>
<text x="191.9" y="74.3">GND_EXT</text>
<text x="76.2" y="83.2">GND</text>
<text x="116.7" y="88.3">BRAKE_OUT</text>
<text x="76.1" y="90.8">BRAKE_IN</text>
<text x="220.7" y="95.9">CUR_IN</text>
<text x="229.4" y="92.1">+15</text>
<text x="230" y="94.6">-15</text>
<text x="225.4" y="99.7">GND</text>
<text x="80.8" y="107.3">GND</text>
<text x="104.1" y="106">GND</text>
<text x="78.6" y="111.1">FAULT_DET</text>
<text x="109.1" y="111.1">FAULT_BUF</text>
<text x="129.1" y="112.4">+5</text>
<text x="220.5" y="109.8">CHASS</text>
<text x="157.4" y="118.7">GND</text>
<text x="27.9" y="144.1">MTG</text>
<text x="152.2" y="146.6">CUR_IN</text>
<text x="190.2" y="146.6">CUR_IN</text>
<text x="210.5" y="146.6">FAULT_BUF</text>
<text x="251.1" y="146.6">BRAKE_IN</text>
<text x="48.7" y="160.6">CHASS</text>
<text x="152.2" y="156.8">CUR_IN</text>
<text x="195.8" y="158">GND</text>
<text x="210.5" y="156.8">CUR_OUT</text>
<text x="254.2" y="158">GND</text>
</g>
<g font-size="2.3" fill="#f00">
<text x="201.8" y="33.7">SHDN</text>
<text x="209.8" y="33.7">i</text>
</g>
<g font-size="2.3" fill="#000080">
<text x="238.2" y="32.2">J1</text>
<text x="96.4" y="37.5">U_Current Scaler</text>
<text x="96.4" y="40.1">Current Scaler.SchDoc</text>
<text x="238.2" y="42.9">1-770872-0</text>
<text x="240.7" y="52.5">J2</text>
<text x="80.9" y="75.3">0.1UF</text>
<text x="80.9" y="77.9">16V</text>
<text x="80.9" y="72.8">C20</text>
<text x="117.2" y="82.9">U9</text>
<text x="240.7" y="78.4">B8B-PH-K-S(LF)(SN)</text>
<text x="117.2" y="85.5">NCS2003SN2T1G</text>
<text x="240.7" y="88">J3</text>
<text x="146.9" y="98.7">C21</text>
<text x="96.1" y="105.3">U10A</text>
<text x="139.3" y="107.8">U10B</text>
<text x="146.9" y="105.8">0.1UF</text>
<text x="239.7" y="107.3">J4</text>
<text x="240.7" y="103.7">B4B-XH-A(LF)(SN)</text>
<text x="146.9" y="108.3">16V</text>
<text x="239.7" y="112.4">1217861-1</text>
<text x="96.1" y="117.7">SN74LV1T125DBVR</text>
<text x="139.3" y="120.2">SN74LV1T125DBVR</text>
<text x="66" y="141.5">P1</text>
<text x="81.2" y="141.5">PIN1</text>
<text x="106.5" y="141.5">PIN2</text>
<text x="170" y="141.5">D8</text>
<text x="228.3" y="141.5">D9</text>
<text x="19" y="147.9">MTG1</text>
<text x="66" y="146.6">172165-1</text>
<text x="66" y="149.1">PIN3</text>
<text x="66.8" y="144.1">172165-1</text>
<text x="81.2" y="149.1">P2</text>
<text x="81.2" y="144.1">SXH-001T-P0.6</text>
<text x="81.2" y="146.6">SXH-001T-P0.6</text>
<text x="106.5" y="149.1">PIN4</text>
<text x="106.5" y="144.1">SXH-001T-P0.6</text>
<text x="106.5" y="146.6">SXH-001T-P0.6</text>
<text x="19" y="152.9">MTG2</text>
<text x="66" y="151.7">770904-1</text>
<text x="66" y="154.2">770904-1</text>
<text x="81.2" y="151.7">PHR-4</text>
<text x="81.2" y="154.2">PHR-4</text>
<text x="106.5" y="151.7">SXH-001T-P0.6</text>
<text x="106.5" y="154.2">SXH-001T-P0.6</text>
<text x="19" y="158">MTG3</text>
<text x="35.3" y="158.5">R31</text>
<text x="66" y="159.3">770904-1</text>
<text x="66" y="156.8">PIN5</text>
<text x="66" y="161.8">770904-1</text>
<text x="81.2" y="159.3">A08KR08KR26E152B</text>
<text x="81.2" y="156.8">JP1</text>
<text x="81.2" y="161.8">A08KR08KR26E152B</text>
<text x="106.5" y="159.3">SXH-001T-P0.6</text>
<text x="106.5" y="156.8">PIN6</text>
<text x="106.5" y="161.8">SXH-001T-P0.6</text>
<text x="124.3" y="159.3">2-520183-2</text>
<text x="124.3" y="156.8">P3</text>
<text x="124.3" y="161.8">2-520183-2</text>
<text x="19" y="163.1">MTG4</text>
<text x="35.3" y="162.6">1M</text>
<text x="170" y="164.4">SP0503BAHTG</text>
<text x="228.3" y="164.4">SP0503BAHTG</text>
</g>
</svg>
